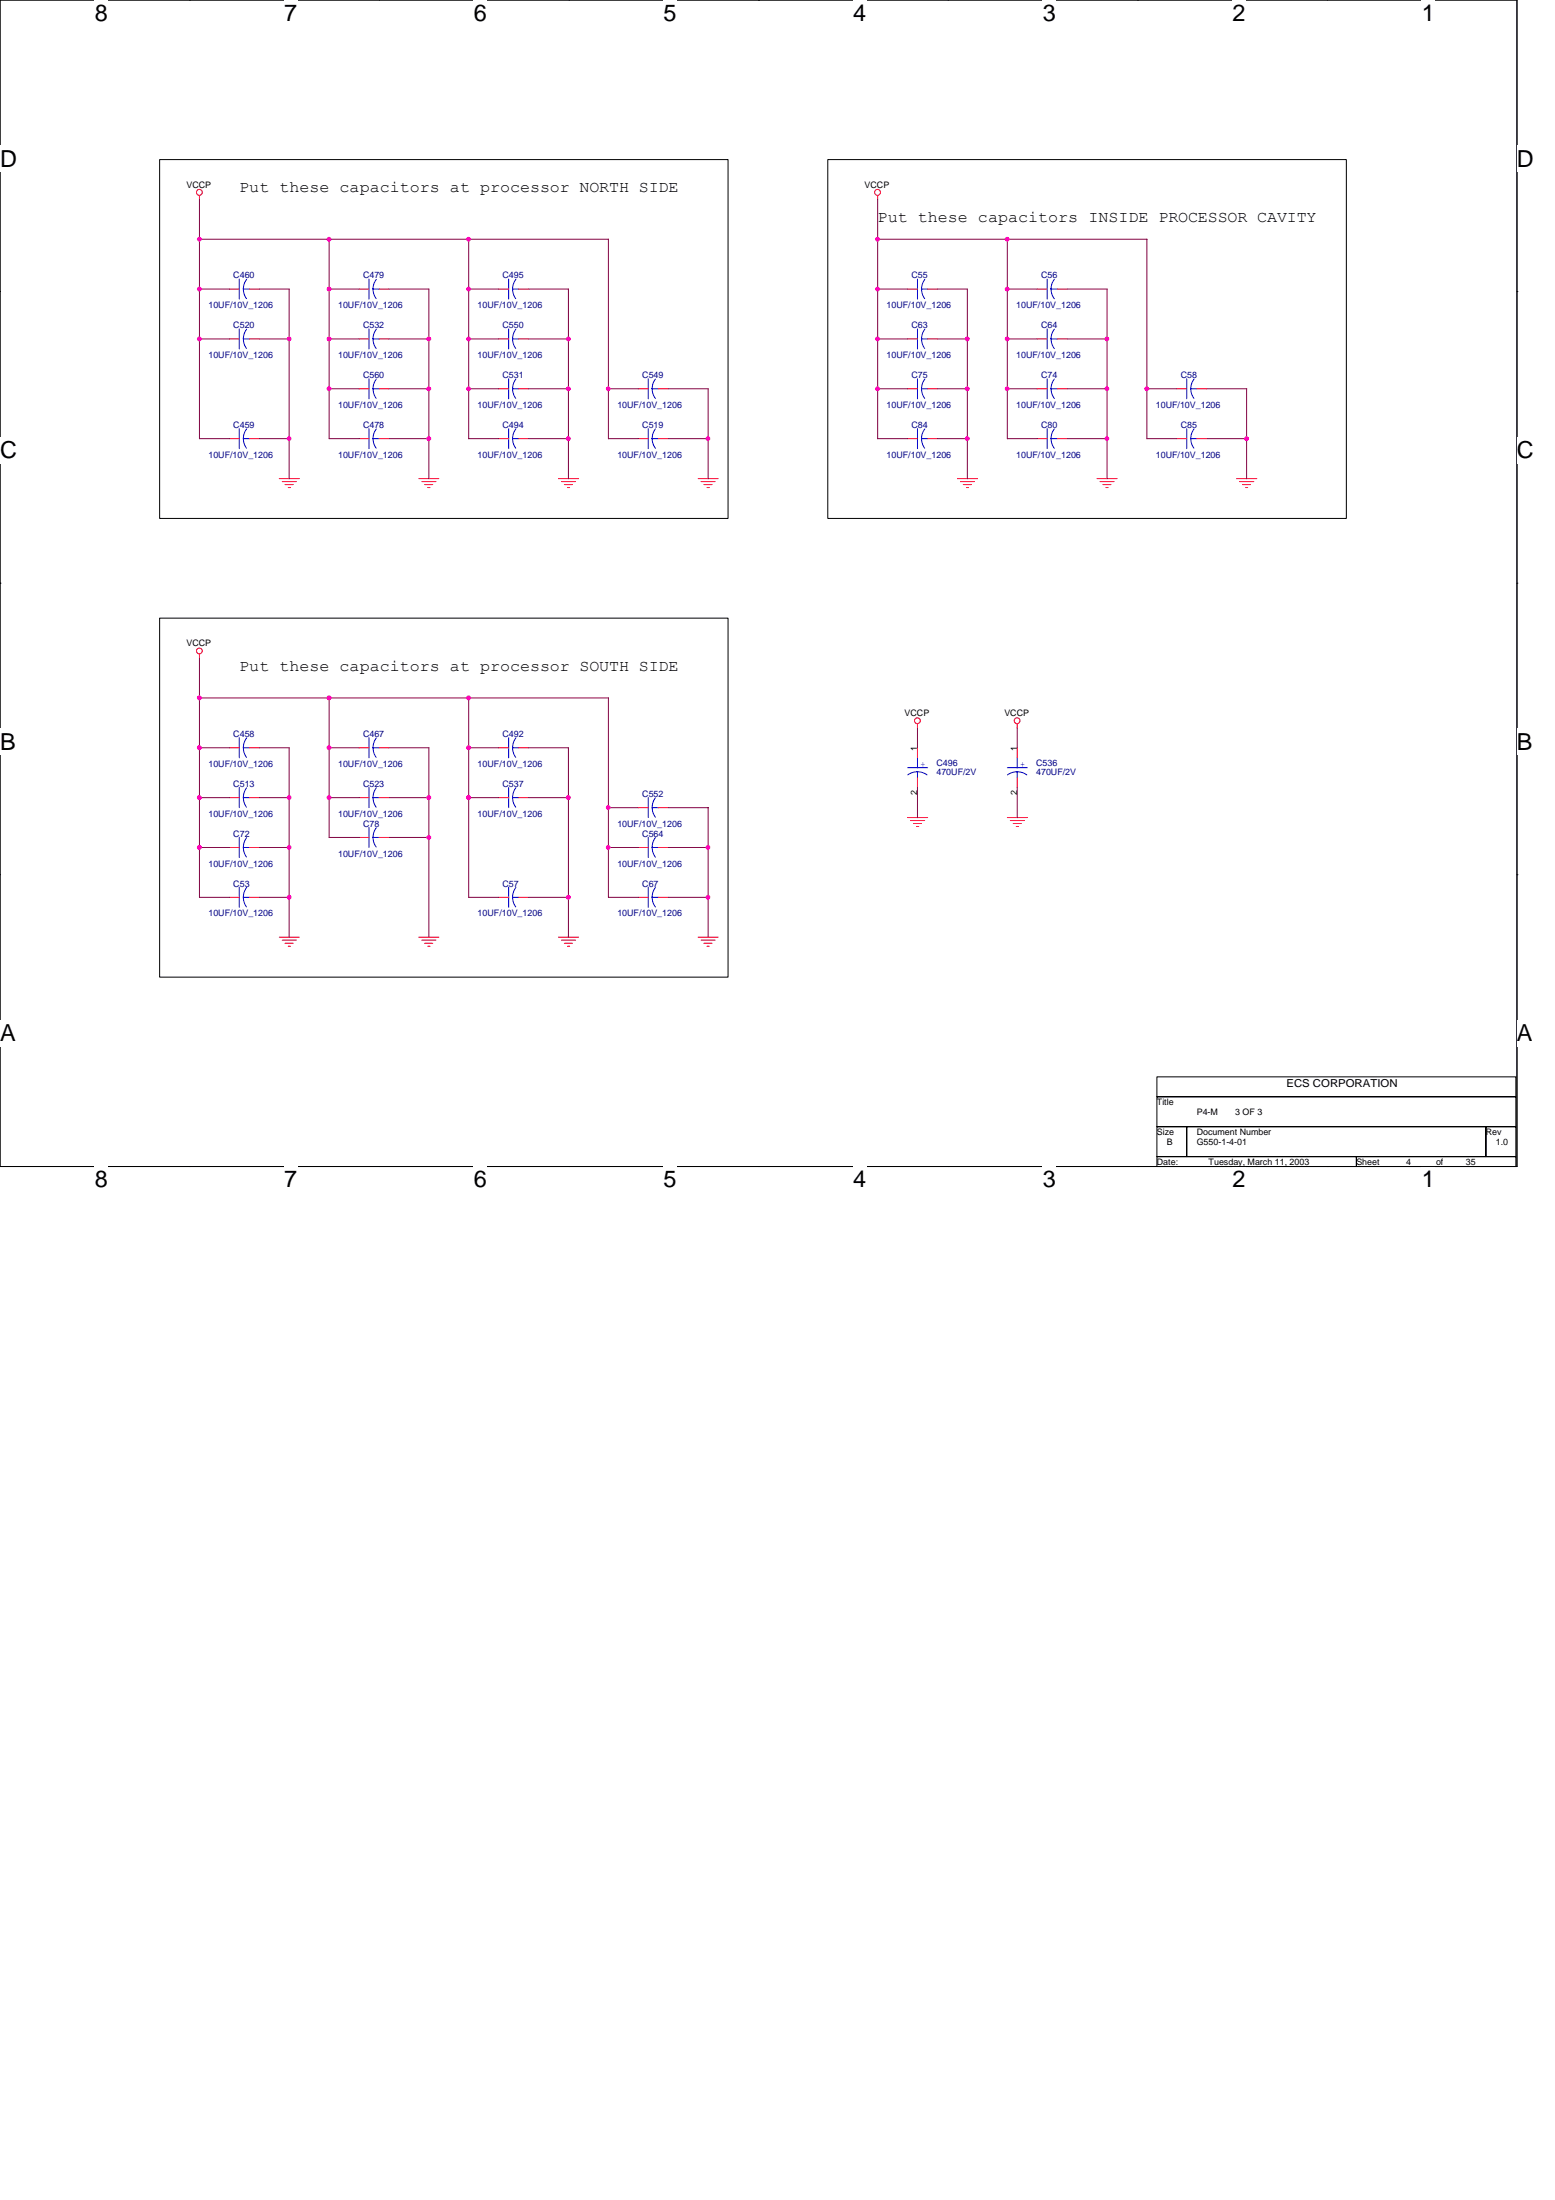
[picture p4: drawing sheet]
<svg xmlns="http://www.w3.org/2000/svg" width="210mm" height="297mm" viewBox="0 0 210 297" stroke-linecap="round" stroke-linejoin="round" font-family="sans-serif">
<path d="M0 0h204.8v157.5h-204.8z" fill="none" stroke="#000" stroke-width=".13"/>
<g fill="#fff">
<path d="M12.8 0h1.7v3.5h-1.7z"/>
<path d="M12.8 157.5h1.7v3.5h-1.7z"/>
</g>
<path d="M25.6 0h.1M25.6 157.5h.1" fill="none" stroke="#000" stroke-width=".13"/>
<g fill="#fff">
<path d="M38.4 0h1.7v3.5h-1.7z"/>
<path d="M38.4 157.5h1.7v3.5h-1.7z"/>
</g>
<path d="M51.2 0h.1M51.2 157.5h.1" fill="none" stroke="#000" stroke-width=".13"/>
<g fill="#fff">
<path d="M64 0h1.7v3.5h-1.7z"/>
<path d="M64 157.5h1.7v3.5h-1.7z"/>
</g>
<path d="M76.8 0h.1M76.8 157.5h.1" fill="none" stroke="#000" stroke-width=".13"/>
<g fill="#fff">
<path d="M89.6 0h1.7v3.5h-1.7z"/>
<path d="M89.6 157.5h1.7v3.5h-1.7z"/>
</g>
<path d="M102.4 0h.1M102.4 157.5h.1" fill="none" stroke="#000" stroke-width=".13"/>
<g fill="#fff">
<path d="M115.2 0h1.7v3.5h-1.7z"/>
<path d="M115.2 157.5h1.7v3.5h-1.7z"/>
</g>
<path d="M128 0h.1M128 157.5h.1" fill="none" stroke="#000" stroke-width=".13"/>
<g fill="#fff">
<path d="M140.8 0h1.7v3.5h-1.7z"/>
<path d="M140.8 157.5h1.7v3.5h-1.7z"/>
</g>
<path d="M153.6 0h.1M153.6 157.5h.1" fill="none" stroke="#000" stroke-width=".13"/>
<g fill="#fff">
<path d="M166.3 0h1.8v3.5h-1.8z"/>
<path d="M166.3 157.5h1.8v3.5h-1.8z"/>
</g>
<path d="M179.2 0h.1M179.2 157.5h.1" fill="none" stroke="#000" stroke-width=".13"/>
<g fill="#fff">
<path d="M191.9 0h1.8v3.5h-1.8z"/>
<path d="M191.9 157.5h1.8v3.5h-1.8z"/>
<path d="M0 19.7h2.3v3.5h-2.3z"/>
<path d="M204.8 19.7h2.3v3.5h-2.3z"/>
<path d="M0 59.1h2.3v3.5h-2.3z"/>
<path d="M204.8 59.1h2.3v3.5h-2.3z"/>
</g>
<path d="M0 39.4h.1M204.8 39.4h.1" fill="none" stroke="#000" stroke-width=".13"/>
<g fill="#fff">
<path d="M0 98.4h2.1v3.5h-2.1z"/>
<path d="M204.8 98.4h2.1v3.5h-2.1z"/>
</g>
<path d="M0 78.7h.1M204.8 78.7h.1" fill="none" stroke="#000" stroke-width=".13"/>
<g fill="#fff">
<path d="M0 137.8h2.1v3.5h-2.1z"/>
<path d="M204.7 137.8h2.2v3.5h-2.2z"/>
</g>
<path d="M21.5 21.5h76.8v48.5h-76.8zM111.7 21.5h70v48.5h-70zM21.5 83.5h76.8v48.4h-76.8zM0 118.1h.1M204.8 118.1h.1M156.2 145.4h48.4v2.7h-48.4zM156.2 148.1h48.4v4h-48.4zM156.2 152.1h4v4.1h-4zM156.2 156.2h26.9v1.3h-26.9zM160.2 152.1h40.4v4.1h-40.4zM183.1 156.2h21.5v1.3h-21.5zM200.6 152.1h4v4.1h-4z" fill="none" stroke="#000" stroke-width=".13"/>
<g fill="none" stroke="#f00" stroke-width=".13">
<path d="M26.9 26.4v.5M31 39h1.3M33.7 39h1.3M48.5 39h1.3M51.2 39h1.3M67.3 39h1.4M70 39h1.4M118.5 26.4v.5M122.5 39h1.3M125.2 39h1.3M140 39h1.4M142.7 39h1.3"/>
<path d="M31 59.2h1.3M31 45.8h1.3M33.7 59.2h1.3M33.7 45.8h1.3M48.5 59.2h1.3M48.5 45.8h1.3M48.5 52.5h1.3M51.2 59.2h1.3M51.2 45.8h1.3M51.2 52.5h1.3M67.3 59.2h1.4M67.3 45.8h1.4"/>
<path d="M67.3 52.5h1.4M70 59.2h1.4M70 45.8h1.4M70 52.5h1.4M86.1 59.2h1.4M86.1 52.5h1.4M88.9 59.2h1.3M88.9 52.5h1.3M122.5 59.2h1.3M122.5 45.8h1.3M122.5 52.5h1.3M125.2 59.2h1.3"/>
<path d="M125.2 45.8h1.3M125.2 52.5h1.3M140 59.2h1.4M140 45.8h1.4M140 52.5h1.4M142.7 59.2h1.3M142.7 45.8h1.3M142.7 52.5h1.3M158.9 59.2h1.3M158.9 52.5h1.3M161.5 59.2h1.4M161.5 52.5h1.4"/>
<path d="M37.7 64.6h2.7M38.1 65h1.9M38.5 65.4h1.1M38.9 65.8h.3M56.5 64.6h2.7M56.9 65h1.9M57.3 65.4h1.1M57.7 65.8h.3M75.4 64.6h2.7M75.8 65h1.9M76.2 65.4h1.1M76.6 65.8h.3"/>
<path d="M94.2 64.6h2.7M94.6 65h1.9M95 65.4h1.1M95.4 65.8h.3M129.2 64.6h2.8M129.6 65h2M130 65.4h1.1M130.5 65.8h.2M148.1 64.6h2.7M148.5 65h1.9M148.9 65.4h1.1M149.3 65.8h.3"/>
<path d="M166.9 64.6h2.8M167.3 65h1.9M167.7 65.4h1.1M168.1 65.8h.3M26.9 88.3v.6M123.8 97.7v.6M137.3 97.7v.6M31 107.7h1.3M31 101h1.3M31 114.4h1.3M33.7 107.7h1.3M33.7 101h1.3"/>
<path d="M33.7 114.4h1.3M48.5 107.7h1.3M48.5 113.1h1.3M48.5 101h1.3M51.2 107.7h1.3M51.2 113.1h1.3M51.2 101h1.3M67.3 107.7h1.4M67.3 101h1.4M70 107.7h1.4M70 101h1.4M86.1 114.4h1.4"/>
<path d="M86.1 109.1h1.4M88.9 114.4h1.3M88.9 109.1h1.3M122.5 110.4h2.7M122.9 110.8h1.9M123.3 111.2h1.1M123.7 111.6h.3M123.8 101v1.3M123.8 105v1.3M136 110.4h2.7M136.4 110.8h1.9M136.8 111.2h1.1"/>
<path d="M137.2 111.6h.3M137.3 101v1.3M137.3 105v1.3M31 121.2h1.3M33.7 121.2h1.3M37.7 126.5h2.7M38.1 126.9h1.9M38.5 127.4h1.1M38.9 127.8h.3M56.5 126.5h2.7M56.9 126.9h1.9M57.3 127.4h1.1"/>
<path d="M57.7 127.8h.3M67.3 121.2h1.4M70 121.2h1.4M75.4 126.5h2.7M75.8 126.9h1.9M76.2 127.4h1.1M76.6 127.8h.3M86.1 121.2h1.4M88.9 121.2h1.3M94.2 126.5h2.7M94.6 126.9h1.9M95 127.4h1.1"/>
<path d="M95.4 127.8h.3"/>
<circle cx="26.9" cy="26" r=".4"/>
<circle cx="118.5" cy="26" r=".4"/>
<circle cx="26.9" cy="87.9" r=".39"/>
<circle cx="123.8" cy="97.3" r=".39"/>
<circle cx="137.3" cy="97.3" r=".39"/>
</g>
<g fill="none" stroke="#00f" stroke-width=".13">
<path d="M32.3 37.7v2.7M32.9 39h.8M33.3 37.7a2.08 2.08 0 0 0-.4 1.3 2.15 2.15 0 0 0 .4 1.3M49.8 37.7v2.7M50.4 39h.8M50.8 37.7a2.08 2.08 0 0 0-.4 1.3 2.15 2.15 0 0 0 .4 1.3M68.7 37.7v2.7M69.2 39h.8M69.6 37.7a2.08 2.08 0 0 0-.4 1.3 2.15 2.15 0 0 0 .4 1.3M123.8 37.7v2.7M124.4 39h.8M124.8 37.7a2.08 2.08 0 0 0-.4 1.3 2.15 2.15 0 0 0 .4 1.3"/>
<path d="M141.4 37.7v2.7M141.9 39h.8M142.3 37.7a2.03 2.03 0 0 0-.4 1.3 2.14 2.14 0 0 0 .4 1.3M32.3 44.4v2.7M32.3 57.9v2.7M32.9 59.2h.8M32.9 45.8h.8M33.3 57.9a2.08 2.08 0 0 0-.4 1.3 2.15 2.15 0 0 0 .4 1.3M33.3 44.4a2.08 2.08 0 0 0-.4 1.3v.1a2.15 2.15 0 0 0 .4 1.3M49.8 44.4v2.7M49.8 51.1v2.7M49.8 57.9v2.7"/>
<path d="M50.4 59.2h.8M50.4 45.8h.8M50.4 52.5h.8M50.8 44.4a2.08 2.08 0 0 0-.4 1.3v.1a2.15 2.15 0 0 0 .4 1.3M50.8 51.2a2.08 2.08 0 0 0-.4 1.3 2.15 2.15 0 0 0 .4 1.3M50.8 57.9a2.08 2.08 0 0 0-.4 1.3 2.15 2.15 0 0 0 .4 1.3M68.7 44.4v2.7M68.7 51.1v2.7M68.7 57.9v2.7M69.2 59.2h.8M69.2 45.8h.8M69.2 52.5h.8"/>
<path d="M69.6 44.4a2.08 2.08 0 0 0-.4 1.3v.1a2.15 2.15 0 0 0 .4 1.3M69.6 57.9a2.08 2.08 0 0 0-.4 1.3 2.15 2.15 0 0 0 .4 1.3M69.6 51.2a2.08 2.08 0 0 0-.4 1.3 2.15 2.15 0 0 0 .4 1.3M87.5 51.1v2.7M87.5 57.9v2.7M88 59.2h.9M88 52.5h.9M88.5 57.9a2.03 2.03 0 0 0-.5 1.3 2.14 2.14 0 0 0 .5 1.3M88.5 51.2a2.03 2.03 0 0 0-.5 1.3 2.14 2.14 0 0 0 .5 1.3M123.8 44.4v2.7M123.8 51.1v2.7M123.8 57.9v2.7"/>
<path d="M124.4 59.2h.8M124.4 45.8h.8M124.4 52.5h.8M124.8 57.9a2.08 2.08 0 0 0-.4 1.3 2.15 2.15 0 0 0 .4 1.3M124.8 51.2a2.08 2.08 0 0 0-.4 1.3 2.15 2.15 0 0 0 .4 1.3M124.8 44.4a2.08 2.08 0 0 0-.4 1.3v.1a2.15 2.15 0 0 0 .4 1.3M141.4 44.4v2.7M141.4 51.1v2.7M141.4 57.9v2.7M141.9 59.2h.8M141.9 45.8h.8M141.9 52.5h.8"/>
<path d="M142.3 44.4a2.03 2.03 0 0 0-.4 1.3v.1a2.14 2.14 0 0 0 .4 1.3M142.3 51.2a2.03 2.03 0 0 0-.4 1.3 2.14 2.14 0 0 0 .4 1.3M142.3 57.9a2.03 2.03 0 0 0-.4 1.3 2.14 2.14 0 0 0 .4 1.3M160.2 51.1v2.7M160.2 57.9v2.7M160.7 59.2h.9M160.7 52.5h.9M161.2 57.9a2.08 2.08 0 0 0-.5 1.3 2.15 2.15 0 0 0 .5 1.3M161.2 51.2a2.08 2.08 0 0 0-.5 1.3 2.15 2.15 0 0 0 .5 1.3M32.3 99.6v2.7M33.3 99.6a2.14 2.14 0 0 0-.4 1.3v.1a2.15 2.15 0 0 0 .4 1.3M49.8 99.6v2.7"/>
<path d="M50.8 99.6a2.14 2.14 0 0 0-.4 1.3v.1a2.15 2.15 0 0 0 .4 1.3M68.7 99.6v2.7M69.6 99.6a2.14 2.14 0 0 0-.4 1.3v.1a2.15 2.15 0 0 0 .4 1.3M32.3 106.3v2.8M32.3 113.1v2.7M32.3 119.8v2.7M32.9 107.7h.8M32.9 101h.8M32.9 114.4h.8M33.3 119.8a2.14 2.14 0 0 0-.4 1.3v.1a2.15 2.15 0 0 0 .4 1.2M33.3 113.1a2.14 2.14 0 0 0-.4 1.3 2.15 2.15 0 0 0 .4 1.3M33.3 106.4a2.14 2.14 0 0 0-.4 1.3 2.15 2.15 0 0 0 .4 1.3"/>
<path d="M49.8 106.3v2.8M49.8 111.7v2.7M50.4 107.7h.8M50.4 113.1h.8M50.4 101h.8M50.8 111.8a2.08 2.08 0 0 0-.4 1.3 2.15 2.15 0 0 0 .4 1.3M50.8 106.4a2.14 2.14 0 0 0-.4 1.3 2.15 2.15 0 0 0 .4 1.3M68.7 106.3v2.8M68.7 119.8v2.7M69.2 107.7h.8M69.2 101h.8M69.6 106.4a2.14 2.14 0 0 0-.4 1.3 2.15 2.15 0 0 0 .4 1.3"/>
<path d="M69.6 119.8a2.14 2.14 0 0 0-.4 1.3v.1a2.15 2.15 0 0 0 .4 1.2M87.5 107.7v2.7M87.5 113.1v2.7M87.5 119.8v2.7M88 114.4h.9M88 109.1h.9M88.5 119.8a2.05 2.05 0 0 0-.5 1.3v.1a2.14 2.14 0 0 0 .5 1.3M88.5 107.7a2.16 2.16 0 0 0 0 2.6M88.5 113.1a2.05 2.05 0 0 0-.5 1.3 2.14 2.14 0 0 0 .5 1.3M122.5 103.7h2.7M122.5 104.6a2.15 2.15 0 0 1 1.3-.4 2.15 2.15 0 0 1 1.3 .4M123.8 102.3v1.4"/>
<path d="M123.8 104.2v.8M136 103.7h2.7M136 104.6a2.15 2.15 0 0 1 1.3-.4 2.15 2.15 0 0 1 1.3 .4M137.3 102.3v1.4M137.3 104.2v.8M32.9 121.2h.8M69.2 121.2h.8M88 121.2h.9"/>
</g>
<g fill="none" stroke="#800040" stroke-width=".13">
<path d="M26.9 32.3h55.2v26.9M26.9 39h4.1M26.9 26.9v32.3M35 39h4.1l-.1 25.6M44.4 39h4.1M44.4 32.3v26.9M52.5 39h5.4M57.9 39v25.6M63.3 39h4M63.3 32.3v26.9M71.4 39h5.4l-.1 25.6M118.5 32.3h36.3v26.9"/>
<path d="M118.5 39h4M118.5 26.9v32.3M126.5 39h4.1M130.6 39v25.6M136 39h4M136 32.3v26.9M144 39h5.5M149.4 39v25.6M26.9 45.8h4.1M26.9 59.2h4.1M35 45.8h4.1M35 59.2h4.1"/>
<path d="M44.4 45.8h4.1M44.4 52.5h4.1M44.4 59.2h4.1M52.5 45.8h5.4M52.5 52.5h5.4M52.5 59.2h5.4M63.3 45.8h4M63.3 52.5h4M63.3 59.2h4M71.4 45.8h5.4M71.4 52.5h5.4M71.4 59.2h5.4"/>
<path d="M82.1 52.5h4.1M82.1 59.2h4.1M90.2 52.5h5.4v12.1M90.2 59.2h5.4M118.5 45.8h4M118.5 52.5h4M118.5 59.2h4M126.5 45.8h4.1M126.5 52.5h4.1M126.5 59.2h4.1M136 45.8h4M136 52.5h4"/>
<path d="M136 59.2h4M144 45.8h5.5M144 52.5h5.5M144 59.2h5.5M154.8 52.5h4.1M154.8 59.2h4.1M162.9 52.5h5.4M162.9 59.2h5.4M168.3 52.5v12.1M26.9 94.2h55.2v27M26.9 88.9v32.3M44.4 94.2v18.9h4.1"/>
<path d="M63.3 94.2v27M123.8 98.3v2.7M137.3 98.3v2.7M26.9 101h4.1M26.9 107.7h4.1M26.9 114.4h4.1M35 101h4.1l-.1 25.6M35 107.7h4.1M35 114.4h4.1M44.4 101h4.1M44.4 107.7h4.1M52.5 101h5.4"/>
<path d="M52.5 107.7h5.4M52.5 113.1h5.4M57.9 101v25.6M63.3 101h4M63.3 107.7h4M71.4 101h5.4l-.1 25.6M71.4 107.7h5.4M82.1 109.1h4M82.1 114.4h4.1M90.2 114.4h5.4M90.2 109.1h5.4v17.5M123.8 106.3v4.1"/>
<path d="M137.3 106.3v4.1M26.9 121.2h4.1M35 121.2h4.1M63.3 121.2h4M71.4 121.2h5.4M82.1 121.2h4.1M90.2 121.2h5.4"/>
</g>
<g fill="#f0f" stroke="#f0f" stroke-width=".13">
<circle cx="26.9" cy="32.3" r=".26"/>
<circle cx="44.4" cy="32.3" r=".26"/>
<circle cx="130.6" cy="59.2" r=".26"/>
<circle cx="76.7" cy="121.1" r=".27"/>
<circle cx="26.9" cy="94.2" r=".27"/>
<circle cx="39" cy="45.8" r=".25"/>
<circle cx="39" cy="107.7" r=".26"/>
<circle cx="44.4" cy="39" r=".26"/>
<circle cx="44.4" cy="94.2" r=".27"/>
<circle cx="44.4" cy="101" r=".27"/>
<circle cx="57.9" cy="45.8" r=".26"/>
<circle cx="57.9" cy="107.7" r=".27"/>
<circle cx="63.3" cy="39" r=".26"/>
<circle cx="63.3" cy="94.2" r=".27"/>
<circle cx="63.3" cy="101" r=".27"/>
<circle cx="76.7" cy="45.8" r=".26"/>
<circle cx="76.7" cy="107.7" r=".27"/>
<circle cx="82.1" cy="52.5" r=".25"/>
<circle cx="82.1" cy="109" r=".25"/>
<circle cx="95.6" cy="59.2" r=".25"/>
<circle cx="95.6" cy="114.4" r=".26"/>
<circle cx="95.6" cy="121.1" r=".26"/>
<circle cx="118.5" cy="32.3" r=".26"/>
<circle cx="130.6" cy="45.8" r=".26"/>
<circle cx="136" cy="32.3" r=".25"/>
<circle cx="136" cy="39" r=".25"/>
<circle cx="149.4" cy="45.8" r=".25"/>
<circle cx="154.8" cy="52.5" r=".26"/>
<circle cx="168.3" cy="59.2" r=".26"/>
<circle cx="26.9" cy="39" r=".26"/>
<circle cx="63.3" cy="32.3" r=".26"/>
<circle cx="118.5" cy="39" r=".26"/>
<circle cx="26.9" cy="45.8" r=".26"/>
<circle cx="44.4" cy="45.8" r=".26"/>
<circle cx="63.3" cy="45.8" r=".26"/>
<circle cx="118.5" cy="45.8" r=".26"/>
<circle cx="136" cy="45.8" r=".25"/>
<circle cx="44.4" cy="52.5" r=".26"/>
<circle cx="57.9" cy="52.5" r=".26"/>
<circle cx="76.7" cy="52.5" r=".26"/>
<circle cx="118.5" cy="52.5" r=".26"/>
<circle cx="130.6" cy="52.5" r=".26"/>
<circle cx="136" cy="52.5" r=".25"/>
<circle cx="149.4" cy="52.5" r=".25"/>
<circle cx="39" cy="59.2" r=".25"/>
<circle cx="57.9" cy="59.2" r=".26"/>
<circle cx="149.4" cy="59.2" r=".25"/>
<circle cx="26.9" cy="101" r=".27"/>
<circle cx="26.9" cy="107.7" r=".27"/>
<circle cx="44.4" cy="107.7" r=".27"/>
<circle cx="63.3" cy="107.7" r=".27"/>
<circle cx="26.9" cy="114.4" r=".27"/>
<circle cx="39" cy="114.4" r=".26"/>
<circle cx="39" cy="121.1" r=".26"/>
<circle cx="57.9" cy="113.1" r=".26"/>
<circle cx="82.1" cy="114.4" r=".26"/>
<circle cx="63.3" cy="52.5" r=".26"/>
<circle cx="76.7" cy="59.2" r=".26"/>
</g>
<g font-size="3.2">
<text x="12.8" y="2.8">8</text>
<text x="38.4" y="2.8">7</text>
<text x="64" y="2.8">6</text>
<text x="89.6" y="2.8">5</text>
<text x="115.2" y="2.8">4</text>
<text x="140.8" y="2.8">3</text>
<text x="166.3" y="2.8">2</text>
<text x="191.9" y="2.8">1</text>
<text x="0" y="22.5">D</text>
<text x="204.8" y="22.5">D</text>
<text x="0" y="61.9">C</text>
<text x="204.8" y="61.9">C</text>
<text x="0" y="101.2">B</text>
<text x="204.8" y="101.2">B</text>
<text x="0" y="140.6">A</text>
<text x="204.8" y="140.6">A</text>
<text x="12.8" y="160.3">8</text>
<text x="38.4" y="160.3">7</text>
<text x="64" y="160.3">6</text>
<text x="89.6" y="160.3">5</text>
<text x="115.2" y="160.3">4</text>
<text x="140.8" y="160.3">3</text>
<text x="166.3" y="160.3">2</text>
<text x="191.9" y="160.3">1</text>
</g>
<g font-size="2.2">
<text x="32.3" y="26">Put these capacitors at processor NORTH SIDE</text>
<text x="118.5" y="30">Put these capacitors INSIDE PROCESSOR CAVITY</text>
<text x="32.3" y="90.6">Put these capacitors at processor SOUTH SIDE</text>
</g>
<text font-size="1.5" x="173.7" y="146.7">ECS CORPORATION</text>
<g font-size="1.2">
<text x="25.2" y="25.3">VCCP</text>
<text x="116.7" y="25.3">VCCP</text>
<text x="25.2" y="87.2">VCCP</text>
<text x="122.1" y="96.7">VCCP</text>
<text x="123.8" y="101.4" transform="rotate(-90 123.8 101.4)">1</text>
<text x="135.6" y="96.7">VCCP</text>
<text x="137.3" y="101.4" transform="rotate(-90 137.3 101.4)">1</text>
<text x="123.8" y="107.4" transform="rotate(-90 123.8 107.4)">2</text>
<text x="137.3" y="107.4" transform="rotate(-90 137.3 107.4)">2</text>
<text x="156.2" y="149.2">Title</text>
<text x="156.2" y="153.2">Size</text>
<text x="157.5" y="154.6">B</text>
<text x="161.5" y="153.2">Document Number</text>
<text x="161.5" y="154.6">G550-1-4-01</text>
<text x="161.5" y="150.5">P4-M</text>
<text x="166.7" y="150.5">3 OF 3</text>
<text x="200.6" y="153.2">Rev</text>
<text x="201.9" y="154.6">1.0</text>
<text x="156.2" y="157.3">Date:</text>
<text x="163.2" y="157.3">Tuesday, March 11, 2003</text>
<text x="183.1" y="157.3">Sheet</text>
<text x="189.8" y="157.3">4</text>
<text x="193.8" y="157.3">of</text>
<text x="197.9" y="157.3">35</text>
</g>
<g font-size="1.2" fill="#000080">
<text x="28.1" y="41.6">10UF/10V_1206</text>
<text x="31.5" y="37.6">C460</text>
<text x="45.6" y="41.6">10UF/10V_1206</text>
<text x="49" y="37.6">C479</text>
<text x="64.5" y="41.6">10UF/10V_1206</text>
<text x="67.8" y="37.6">C495</text>
<text x="119.7" y="41.6">10UF/10V_1206</text>
<text x="123" y="37.6">C55</text>
<text x="137.2" y="41.6">10UF/10V_1206</text>
<text x="140.5" y="37.6">C56</text>
<text x="31.5" y="44.3">C520</text>
<text x="49" y="44.3">C532</text>
<text x="67.8" y="44.3">C550</text>
<text x="123" y="44.3">C63</text>
<text x="140.5" y="44.3">C64</text>
<text x="28.1" y="48.3">10UF/10V_1206</text>
<text x="45.6" y="48.3">10UF/10V_1206</text>
<text x="49" y="51.1">C560</text>
<text x="64.5" y="48.3">10UF/10V_1206</text>
<text x="67.8" y="51.1">C531</text>
<text x="86.7" y="51.1">C549</text>
<text x="119.7" y="48.3">10UF/10V_1206</text>
<text x="123" y="51.1">C75</text>
<text x="137.2" y="48.3">10UF/10V_1206</text>
<text x="140.5" y="51.1">C74</text>
<text x="159.4" y="51.1">C58</text>
<text x="31.5" y="57.8">C459</text>
<text x="45.6" y="55.1">10UF/10V_1206</text>
<text x="49" y="57.8">C478</text>
<text x="64.5" y="55.1">10UF/10V_1206</text>
<text x="67.8" y="57.8">C494</text>
<text x="83.3" y="55.1">10UF/10V_1206</text>
<text x="86.7" y="57.8">C519</text>
<text x="119.7" y="55.1">10UF/10V_1206</text>
<text x="123" y="57.8">C84</text>
<text x="137.2" y="55.1">10UF/10V_1206</text>
<text x="140.5" y="57.8">C80</text>
<text x="156" y="55.1">10UF/10V_1206</text>
<text x="159.4" y="57.8">C85</text>
<text x="28.1" y="61.8">10UF/10V_1206</text>
<text x="45.6" y="61.8">10UF/10V_1206</text>
<text x="64.5" y="61.8">10UF/10V_1206</text>
<text x="83.3" y="61.8">10UF/10V_1206</text>
<text x="119.7" y="61.8">10UF/10V_1206</text>
<text x="137.2" y="61.8">10UF/10V_1206</text>
<text x="156" y="61.8">10UF/10V_1206</text>
<text x="31.5" y="99.5">C458</text>
<text x="49" y="99.5">C467</text>
<text x="67.8" y="99.5">C492</text>
<text x="28.1" y="103.5">10UF/10V_1206</text>
<text x="31.5" y="106.2">C513</text>
<text x="45.6" y="103.5">10UF/10V_1206</text>
<text x="49" y="106.2">C523</text>
<text x="64.5" y="103.5">10UF/10V_1206</text>
<text x="67.8" y="106.2">C537</text>
<text x="86.7" y="107.6">C552</text>
<text x="126.4" y="103.4">C496</text>
<text x="126.4" y="104.6">470UF/2V</text>
<text x="139.9" y="103.4">C536</text>
<text x="139.9" y="104.6">470UF/2V</text>
<text x="28.1" y="110.3">10UF/10V_1206</text>
<text x="31.5" y="113">C72</text>
<text x="45.6" y="110.3">10UF/10V_1206</text>
<text x="49" y="111.6">C78</text>
<text x="64.5" y="110.3">10UF/10V_1206</text>
<text x="83.3" y="111.6">10UF/10V_1206</text>
<text x="86.7" y="113">C564</text>
<text x="28.1" y="117">10UF/10V_1206</text>
<text x="31.5" y="119.7">C53</text>
<text x="45.6" y="115.7">10UF/10V_1206</text>
<text x="67.8" y="119.7">C57</text>
<text x="83.3" y="117">10UF/10V_1206</text>
<text x="86.7" y="119.7">C67</text>
<text x="28.1" y="123.7">10UF/10V_1206</text>
<text x="64.5" y="123.7">10UF/10V_1206</text>
<text x="83.3" y="123.7">10UF/10V_1206</text>
</g>
<g font-size="1.2" fill="#00f">
<text x="124.2" y="103.5">+</text>
<text x="137.7" y="103.5">+</text>
</g>
</svg>
